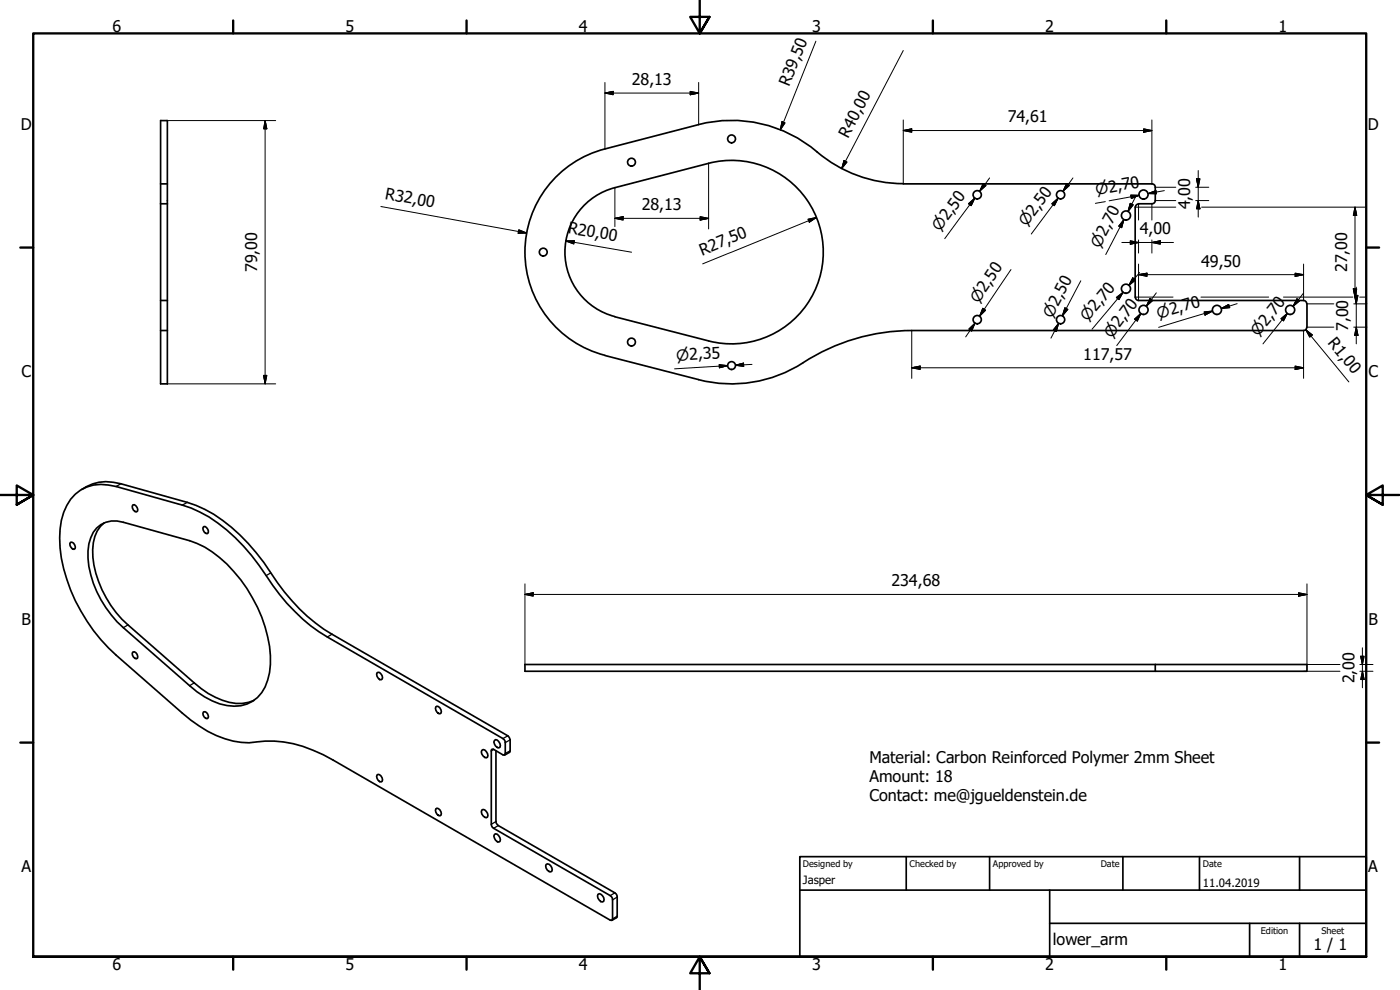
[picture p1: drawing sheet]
<svg xmlns="http://www.w3.org/2000/svg" width="420mm" height="297mm" viewBox="0 0 420 297" stroke-linecap="round" stroke-linejoin="round" font-family="sans-serif">
<!-- layer: Visible (ISO) -->
<g fill="none" stroke="#000" stroke-width=".51">
<path d="M48.2 36.2h2v79h-2zM48.2 55.2h2M181.5 44.7a32 32 0 0 0-24 30.9 32 32 0 0 0 24 31M181.5 44.7l28.2-7.3a39.8 39.8 0 0 1 36.8 9.2 40 40 0 0 0 24.6 8.5M212.7 49l-28.2 7.3a20 20 0 0 0-15 19.3 20 20 0 0 0 15 19.4M212.7 49a27.5 27.5 0 0 1 34.4 26.7 27.5 27.5 0 0 1-34.4 26.6l-28.2-7.3M271.1 55.2h74.6a.98 .98 0 0 1 1 1M346.7 56.2v4a.98 .98 0 0 1-1 .9h-4M48.2 61.1h2M340.7 62.2v26.9M341.7 61.2a.98 .98 0 0 0-1 1M48.2 99.2h2"/>
<path d="M48.2 90.2h2M340.7 89.2a.98 .98 0 0 0 1 1M341.7 90.2h49.5a.98 .98 0 0 1 1 .9M392.2 98.2a.99 .99 0 0 1-1 1h-117.5a60.7 60.7 0 0 0-34.2 10.6 39.5 39.5 0 0 1-29.8 4.1M392.2 91.2v7M181.5 106.7l28.2 7.2M22.6 148.3a12.4 12.4 0 0 1 12.3-2.3l19.8 5.6a43.8 43.8 0 0 1 20.8 15.1l2.2 2.9a86.1 86.1 0 0 0 10.8 13.8 42.9 42.9 0 0 0 9.7 7.7l53.1 30.8 .3 .9v3.6l-.7 .1-2.8-1.7-.6 .1-.1 .4v22l.4 .9 35.3 20.5 .7 .8v.5v6l-.7 .1-83.1-48a37.4 37.4 0 0 0-20.4-5.7 25 25 0 0 1-19.8-4.5l-5.1-3.9-19.8-17.4a52.1 52.1 0 0 1-16.9-32.1 20.8 20.8 0 0 1 3.2-14.7zM24.5 146.9a13.2 13.2 0 0 1 11.8-1.8l19.9 5.6a44 44 0 0 1 20.7 15.1l2.3 3a68.1 68.1 0 0 0 15.5 18.1l4.9 3.4 52.8 30.5 .7 1.2v3.3l-.2 .4-1.5 .9M29 158.4a7.7 7.7 0 0 1 8-1.7l19.9 5.5a31.3 31.3 0 0 1 15.4 11.8 41.4 41.4 0 0 1 8.9 25.3 13 13 0 0 1-5.4 11.1 12.7 12.7 0 0 1-12.1-.1l-4.6-2.7-22.1-19.3a30.8 30.8 0 0 1-10.6-23 11 11 0 0 1 2.6-6.9zM31.2 156.9a11.3 11.3 0 0 0-3.3 10.3 32.1 32.1 0 0 0 10.5 20.3l19.9 17.4a23.1 23.1 0 0 0 12.5 6.2h1.9l3.5-.9M39.9 151.5a1.28 1.28 0 0 1 1.2 .7 1.28 1.28 0 0 1-.1 1.4 1.47 1.47 0 0 1-1.1-2.1zM61.1 158a1.28 1.28 0 0 1 1.2 .7 1.28 1.28 0 0 1-.1 1.4 1.47 1.47 0 0 1-1.1-2.1z"/>
<path d="M21.1 162.7a1.28 1.28 0 0 1 1.3 .7 1.28 1.28 0 0 1-.2 1.4 1.54 1.54 0 0 1-1.1-2.1zM39.9 195.6a1.32 1.32 0 0 1 1.4 1.9l-.3 .2a1.44 1.44 0 0 1-1.1-2.1zM346.7 199.4h45.5v2h-45.5zM346.7 199.4h-189.2v2h189.2M61.1 213.6a1.23 1.23 0 0 1 1.2 .6 1.23 1.23 0 0 1-.1 1.4 1.44 1.44 0 0 1-1.1-2zM113.2 201.9l.3-.2a1.32 1.32 0 0 1 1.1 .9 1.32 1.32 0 0 1-.2 1.3 1.6 1.6 0 0 1-1.2-2zM130.8 212.1l.3-.2a1.6 1.6 0 0 1 1.2 2.1l-.3 .2a1.6 1.6 0 0 1-1.2-2.1zM113.2 232.5l.3-.2a1.6 1.6 0 0 1 1.2 2.1l-.3 .2a1.6 1.6 0 0 1-1.2-2.1zM144.6 225.2l.4-.3a1.82 1.82 0 0 1 1.3 2.3 1.22 1.22 0 0 1-1.7-1zM148.4 222.2l.3-.3a1.82 1.82 0 0 1 1.4 2.3l-.4 .2a1.72 1.72 0 0 1-1.3-2.2zM148.8 225.3l.1 21.6 .6 .8 35.4 20.5 .3 1v5.9l-1.6 1M130.8 242.7l.3-.2a1.6 1.6 0 0 1 1.2 2.1l-.3 .2a1.6 1.6 0 0 1-1.2-2.1z"/>
<path d="M144.6 243.1l.4-.2a1.82 1.82 0 0 1 1.3 2.3 1.22 1.22 0 0 1-1.7-1zM148.4 250.4l.3-.2a1.82 1.82 0 0 1 1.4 2.3l-.4 .2a1.74 1.74 0 0 1-1.3-2.3zM163.9 259.4l.4-.2a1.71 1.71 0 0 1 1.3 2.2l-.4 .2a1.71 1.71 0 0 1-1.3-2.2zM179.5 268.3a1.22 1.22 0 0 1 1.7 1v1.1l-.4 .2a1.82 1.82 0 0 1-1.3-2.3z"/>
<circle cx="189.5" cy="48.7" r="1.17"/>
<circle cx="219.6" cy="41.7" r="1.17"/>
<circle cx="293.3" cy="58.4" r="1.24"/>
<circle cx="318.3" cy="58.4" r="1.24"/>
<circle cx="343.2" cy="58.4" r="1.37"/>
<circle cx="163" cy="75.6" r="1.17"/>
<circle cx="337.9" cy="64.7" r="1.37"/>
<circle cx="293.3" cy="95.9" r="1.24"/>
<circle cx="318.3" cy="95.9" r="1.24"/>
<circle cx="337.9" cy="86.6" r="1.37"/>
<circle cx="343.2" cy="93" r="1.37"/>
<circle cx="365.2" cy="93" r="1.37"/>
<circle cx="387.2" cy="93" r="1.37"/>
<circle cx="189.5" cy="102.6" r="1.17"/>
<circle cx="219.6" cy="109.7" r="1.17"/>
</g>
<!-- layer: Visible Narrow (ISO) -->
<g fill="none" stroke="#000" stroke-width=".38">
<path d="M36.3 145.1l-1.4 .9M56.2 150.7l-1.5 .9M81.3 171.9l-1.4 .8M38.4 187.5l-1.4 .8M99.6 190.3l-1.4 .8M58.3 204.9l-1.4 .8M148.1 224.8l-.7 .5M152.4 220.8l-1.5 .8M153.1 225.3l-1.5 .7M153.1 222l-1.5 .8M148.8 246.5l-1.4 .8M149.5 247.7l-1.4 .8"/>
<path d="M184.5 267.9l-1.4 .8M185.2 269.2l-1.4 .8M185.2 274.9l-1.4 .8"/>
</g>
<!-- layer: Border (ISO) -->
<g fill="none" stroke="#000" stroke-width=".7">
<path d="M70 6.1v3.9M140 6.1v3.9M210 0v10l-2.9-4.9h5.8l-2.9 4.9 2.9-4.9M280 6.1v3.9M350 6.1v3.9M6.1 74.3h3.9M410 74.3h3.9M0 148.5h10l-5-2.8v5.7l5-2.9-5 2.9M420 148.5h-10l5-2.8v5.7l-5-2.9 5 2.9M6.1 222.8h3.9M410 222.8h3.9M10 287.1v-277.1h400v277.1h-400h400"/>
<path d="M70 287.1v3.8M140 287.1v3.8M212.9 292l-2.9-4.9 2.9 4.9h-5.8l2.9-4.9v9.9M280 287.1v3.8M350 287.1v3.8"/>
</g>
<!-- layer: Title (ISO) -->
<path d="M240 257h170v30.1h-170zM272 257v10.1M297 257v10.1M337 257v10.1M360 257v10.1M390 257v10.1M240 267.1h170M315 277h95M315 267.1v20M375 277v10.1M390 277v10.1" fill="none" stroke="#000" stroke-width=".51"/>
<!-- layer: Dimension (ISO) -->
<g fill="none" stroke="#000" stroke-width=".3">
<path d="M244.9 12.4l-10.7 26.6M271.1 15.2l-18.5 35.4M50.2 36.2h32.5M79.6 36.2l.5 2.5h-1zM79.6 36.2v79M181.5 27.9l2.5-.5v1zM181.5 27.9h28.2M181.5 24.8v19.9M207.1 27.4l2.6 .5-2.6 .5zM209.7 24.8v12.6M234.7 36.5l.9 .4-1.4 2.1zM271.1 39.2l2.5-.5v1z"/>
<path d="M271.1 39.2h74.6M271.1 36v19.2M343.2 38.7l2.5 .5-2.5 .5zM345.7 36v19.2M184.5 56.3v11.7M212.7 49v19.7M253.3 48.2l.9 .4-1.6 2zM295.1 55.1l.8 .6-1.9 1.7zM297 53.4l-3 4M320.1 55.1l.8 .6-1.9 1.7zM322 53.4l-3 4M339.3 58.5l2.6 .1-2.4 .9z"/>
<path d="M339.4 59l2.5-.4-9 1.6M340.8 59l-2.3 4.5M344.6 58.1l2.3-.9 .2 1zM346.7 56.2h6.2M349.4 57.2l-4.8 .9M358.8 56.2h4M359.1 53.6h1l-.5 2.6zM359.6 51.2v13.9M114.3 62l43.8 7.9M155.7 68.9l2.4 1-2.6 .1zM169.8 72.3l2.5-.1-.1 1zM169.8 72.3l19.7 3.4"/>
<path d="M184.5 65.5l2.5-.5v1zM184.5 65.5h28.2M210.1 65l2.6 .5-2.6 .5zM242.5 65.8l2.5-.5-2.1 1.4zM245 65.3l-34.1 13.9M290.6 61.1l1.9-1.7-1 2.3zM291.1 61.5l1.4-2.1-9 12.2M315.7 61.1l1.9-1.7-1.2 2.3zM316 61.4l1.6-2-8.1 10.8M331.7 60.5l-3 .5M336.2 68.1l1.1-2.3-5.4 10.6M336.7 72.8h15.5"/>
<path d="M337.3 65.8l-.7 2.5-.9-.4zM339.2 72.2l2.5 .6-2.5 .5zM339.2 61l.9 .5-1.6 2zM340.7 62.2h12.2M341.7 61.1v4.9M341.7 72v3.9M341.7 79.2v11M345.7 72.8l2.5-.6v1.1zM345.7 61.1v4.9M345.7 72v3.9M346.7 60.2h6.2M358.8 60.2h4"/>
<path d="M359.6 60.2l.5 2.5h-1zM360.6 62.2h49.2M391.2 79.2v11M406.7 62.2l.5 2.4h-1.1zM406.7 62.2v26.9M273.6 99.2v14.3M290.8 98.7l1.8-1.7-1 2.3zM292.6 97l-2.8 4.1M295 92.5l.8 .6-1.8 1.8zM303.4 80.9l-9.4 14 1.4-2.1M317.7 97l-.7 2.5-.9-.5zM317.7 97l-2.3 4.5"/>
<path d="M319.6 92.4l.9 .4-1.7 2zM324.4 84.3l-5.6 10.5 1.2-2.2M335 89.3l2.1-1.6-1.3 2.2zM335.4 89.6l1.7-1.9-9.4 11.1M340 83.4l.7 .7-1.9 1.5zM340.5 95.7l1.9-1.7-1.1 2.3zM340.7 89.1h11.3M340.9 96.1l1.5-2.1-7.2 9.7M341.7 82.4l2.5-.4v.9zM341.7 82.4h49.5M342 81.8l-3.2 3.8M345.1 89.6l.8 .6-1.9 1.7z"/>
<path d="M347 87.9l-3 4M360.4 89.1h20.3M361.4 93.6l2.5-.3-2.3 1.2zM361.5 94.1l2.4-.8-16.2 4.9M366.5 92.6l2.2-1.2 .4 .9zM371.3 91.1l-4.8 1.5M384.4 95.6l1.9-1.6-1.1 2.3zM384.8 95.9l1.5-1.9-7.3 9.2M385.2 89.1h20.8M388.7 82l2.5 .4-2.5 .5zM389.3 89.6l.7 .7-2 1.6zM391.2 88l-3.2 3.9"/>
<path d="M391.2 99.2v.4M391.2 99.7v13.8M391.9 98.9l1.9 1.6-.7 .6zM391.9 98.9l12.9 15.7M392.2 91.2h8.1M392.2 98.2h8.1M406.1 86.7h1.1l-.5 2.4zM406.3 91.2h3.9M406.3 98.2h3.9M406.5 88.6h1l-.5 2.6zM407 98.2l.5 2.4h-1zM407 86.2v17"/>
<path d="M408.1 89.1h1.7M50.2 115.2h32.5M79.1 112.6h1l-.5 2.6zM215.8 109.4l2.6 .3-2.5 .6zM215.8 109.8l2.6-.1-16 1M220.7 109.6l2.4-.6 .1 1zM225.7 109.3l-5 .3M273.6 110.3l2.6-.5v1.1zM273.6 110.3h117.6M388.7 109.8l2.5 .5-2.5 .6zM157.5 178.4l2.5-.6v1.1zM157.5 178.4h234.7"/>
<path d="M157.5 175.2v24.2M389.7 177.8l2.5 .6-2.5 .5zM392.2 175.2v24.2M391.2 199.4h10.9M408.1 199.4h4M408.4 196.9h1l-.5 2.5zM408.9 194.4v12M391.2 201.4h10.9M408.1 201.4h4M408.9 201.4l.5 2.5h-1z"/>
</g>
<g fill="#000" stroke="#000" stroke-width=".3">
<path d="M79.6 36.2l.5 2.5zM79.6 36.2l.5 2.5h-1zM181.5 27.9l2.5-.5zM181.5 27.9l2.5-.5v1zM207.1 28.4l2.6-.5zM207.1 27.4l2.6 .5-2.6 .5zM234.7 36.5l-.5 2.5zM234.7 36.5l.9 .4-1.4 2.1zM271.1 39.2l2.5-.5zM271.1 39.2l2.5-.5v1zM343.2 39.7l2.5-.5zM343.2 38.7l2.5 .5-2.5 .5z"/>
<path d="M253.3 48.2l-.7 2.4zM253.3 48.2l.9 .4-1.6 2zM295.1 55.1l-1.1 2.3zM295.1 55.1l.8 .6-1.9 1.7zM320.1 55.1l-1.1 2.3zM320.1 55.1l.8 .6-1.9 1.7zM339.5 59.5l2.4-.9zM339.3 58.5l2.6 .1-2.4 .9zM344.6 58.1l2.3-.9zM344.6 58.1l2.3-.9 .2 1zM359.1 53.6l.5 2.6zM359.1 53.6h1l-.5 2.6z"/>
<path d="M155.5 70l2.6-.1zM155.7 68.9l2.4 1-2.6 .1zM169.8 72.3l2.5-.1zM169.8 72.3l2.5-.1-.1 1zM184.5 65.5l2.5-.5zM184.5 65.5l2.5-.5v1zM210.1 66l2.6-.5zM210.1 65l2.6 .5-2.6 .5zM242.9 66.7l2.1-1.4zM242.5 65.8l2.5-.5-2.1 1.4zM292.5 59.4l-1 2.3zM290.6 61.1l1.9-1.7-1 2.3z"/>
<path d="M317.6 59.4l-1.2 2.3zM315.7 61.1l1.9-1.7-1.2 2.3zM337.3 65.8l-.7 2.5zM337.3 65.8l-.7 2.5-.9-.4zM339.2 73.3l2.5-.5zM339.2 72.2l2.5 .6-2.5 .5zM339.2 61l-.7 2.5zM339.2 61l.9 .5-1.6 2zM345.7 72.8l2.5-.6zM345.7 72.8l2.5-.6v1.1zM359.6 60.2l.5 2.5zM359.6 60.2l.5 2.5h-1z"/>
<path d="M406.7 62.2l.5 2.4zM406.7 62.2l.5 2.4h-1.1zM292.6 97l-1 2.3zM290.8 98.7l1.8-1.7-1 2.3zM295 92.5l-1 2.4zM295 92.5l.8 .6-1.8 1.8zM317.7 97l-.7 2.5zM317.7 97l-.7 2.5-.9-.5zM319.6 92.4l-.8 2.4zM319.6 92.4l.9 .4-1.7 2zM337.1 87.7l-1.3 2.2zM335 89.3l2.1-1.6-1.3 2.2z"/>
<path d="M340 83.4l-1.2 2.2zM340 83.4l.7 .7-1.9 1.5zM342.4 94l-1.1 2.3zM340.5 95.7l1.9-1.7-1.1 2.3zM341.7 82.4l2.5-.4zM341.7 82.4l2.5-.4v.9zM345.1 89.6l-1.1 2.3zM345.1 89.6l.8 .6-1.9 1.7zM361.6 94.5l2.3-1.2zM361.4 93.6l2.5-.3-2.3 1.2zM366.5 92.6l2.2-1.2zM366.5 92.6l2.2-1.2 .4 .9z"/>
<path d="M386.3 94l-1.1 2.3zM384.4 95.6l1.9-1.6-1.1 2.3zM388.7 82.9l2.5-.5zM388.7 82l2.5 .4-2.5 .5zM389.3 89.6l-1.3 2.3zM389.3 89.6l.7 .7-2 1.6zM406.1 86.7l.6 2.4zM406.1 86.7h1.1l-.5 2.4zM406.5 88.6l.5 2.6zM406.5 88.6h1l-.5 2.6zM79.1 112.6l.5 2.6zM79.1 112.6h1l-.5 2.6z"/>
<path d="M215.9 110.3l2.5-.6zM215.8 109.4l2.6 .3-2.5 .6zM220.7 109.6l2.4-.6zM220.7 109.6l2.4-.6 .1 1zM273.6 110.3l2.6-.5zM273.6 110.3l2.6-.5v1.1zM388.7 110.9l2.5-.6zM388.7 109.8l2.5 .5-2.5 .6zM391.9 98.9l1.9 1.6zM391.9 98.9l1.9 1.6-.7 .6zM407 98.2l.5 2.4zM407 98.2l.5 2.4h-1z"/>
<path d="M157.5 178.4l2.5-.6zM157.5 178.4l2.5-.6v1.1zM389.7 178.9l2.5-.5zM389.7 177.8l2.5 .6-2.5 .5zM408.4 196.9l.5 2.5zM408.4 196.9h1l-.5 2.5zM408.9 201.4l.5 2.5zM408.9 201.4l.5 2.5h-1z"/>
</g>
<g font-size="4.8">
<text x="33.7" y="9.6">6</text>
<text x="103.7" y="9.6">5</text>
<text x="173.7" y="9.6">4</text>
<text x="243.7" y="9.6">3</text>
<text x="313.7" y="9.6">2</text>
<text x="383.7" y="9.6">1</text>
<text x="189.6" y="25.5">28,13</text>
<text x="236.8" y="26.1" transform="rotate(-68 236.8 26.1)">R39,50</text>
<text x="6.2" y="38.9">D</text>
<text x="254.6" y="41.6" transform="rotate(-62 254.6 41.6)">R40,00</text>
<text x="302.5" y="36.8">74,61</text>
<text x="410.5" y="38.9">D</text>
<text x="115.4" y="59.7" transform="rotate(10 115.4 59.7)">R32,00</text>
<text x="192.6" y="63.1">28,13</text>
<text x="357.2" y="62.9" transform="rotate(-90 357.2 62.9)">4,00</text>
<text x="170.3" y="70" transform="rotate(10 170.3 70)">R20,00</text>
<text x="342.1" y="70.3">4,00</text>
<text x="210.7" y="76.7" transform="rotate(-22 210.7 76.7)">R27,50</text>
<text x="77.2" y="81.6" transform="rotate(-90 77.2 81.6)">79,00</text>
<text x="360.5" y="80.1">49,50</text>
<text x="404.3" y="81.6" transform="rotate(-90 404.3 81.6)">27,00</text>
<text x="404.6" y="99.3" transform="rotate(-90 404.6 99.3)">7,00</text>
<text x="325.1" y="107.9">117,57</text>
<text x="398.3" y="103" transform="rotate(50 398.3 103)">R1,00</text>
<text x="6.4" y="113.1">C</text>
<text x="410.7" y="113.1">C</text>
<text x="267.6" y="175.9">234,68</text>
<text x="6.4" y="187.4">B</text>
<text x="410.7" y="187.4">B</text>
<text x="406.5" y="205" transform="rotate(-90 406.5 205)">2,00</text>
<text x="260.9" y="228.9">Material: Carbon Reinforced Polymer 2mm Sheet</text>
<text x="260.9" y="234.7">Amount: 18</text>
<text x="260.9" y="240.5">Contact: me@jgueldenstein.de</text>
<text x="6.4" y="261.7">A</text>
<text x="410.7" y="261.7">A</text>
<text x="316" y="283.5">lower_arm</text>
<text x="394.2" y="285">1 / 1</text>
<text x="33.7" y="290.9">6</text>
<text x="103.7" y="290.9">5</text>
<text x="173.7" y="290.9">4</text>
<text x="243.7" y="290.9">3</text>
<text x="313.7" y="290.9">2</text>
<text x="383.7" y="290.9">1</text>
</g>
<g font-size="4.6">
<text x="329.1" y="58.5" transform="rotate(-10 329.1 58.5)">⌀2,70</text>
<text x="282.1" y="69.6" transform="rotate(-54 282.1 69.6)">⌀2,50</text>
<text x="308" y="68.2" transform="rotate(-53 308 68.2)">⌀2,50</text>
<text x="330.1" y="74.6" transform="rotate(-63 330.1 74.6)">⌀2,70</text>
<text x="293.6" y="91.2" transform="rotate(-56 293.6 91.2)">⌀2,50</text>
<text x="315.7" y="95.6" transform="rotate(-63 315.7 95.6)">⌀2,50</text>
<text x="347.7" y="95.7" transform="rotate(-17 347.7 95.7)">⌀2,70</text>
<text x="326.4" y="96.6" transform="rotate(-50 326.4 96.6)">⌀2,70</text>
<text x="333.6" y="101.6" transform="rotate(-53 333.6 101.6)">⌀2,70</text>
<text x="377.6" y="101.1" transform="rotate(-51 377.6 101.1)">⌀2,70</text>
<text x="203.1" y="108.2" transform="rotate(-3 203.1 108.2)">⌀2,35</text>
</g>
<g font-size="3.4">
<text x="241" y="265.4">Jasper</text>
<text x="361" y="266">11.04.2019</text>
</g>
<g font-size="2.7">
<text x="241" y="260.1">Designed by</text>
<text x="273" y="260.1">Checked by</text>
<text x="298" y="260.1">Approved by</text>
<text x="330.3" y="260">Date</text>
<text x="361" y="260">Date</text>
<text x="378.4" y="280.1">Edition</text>
<text x="396.6" y="280.1">Sheet</text>
</g>
</svg>
